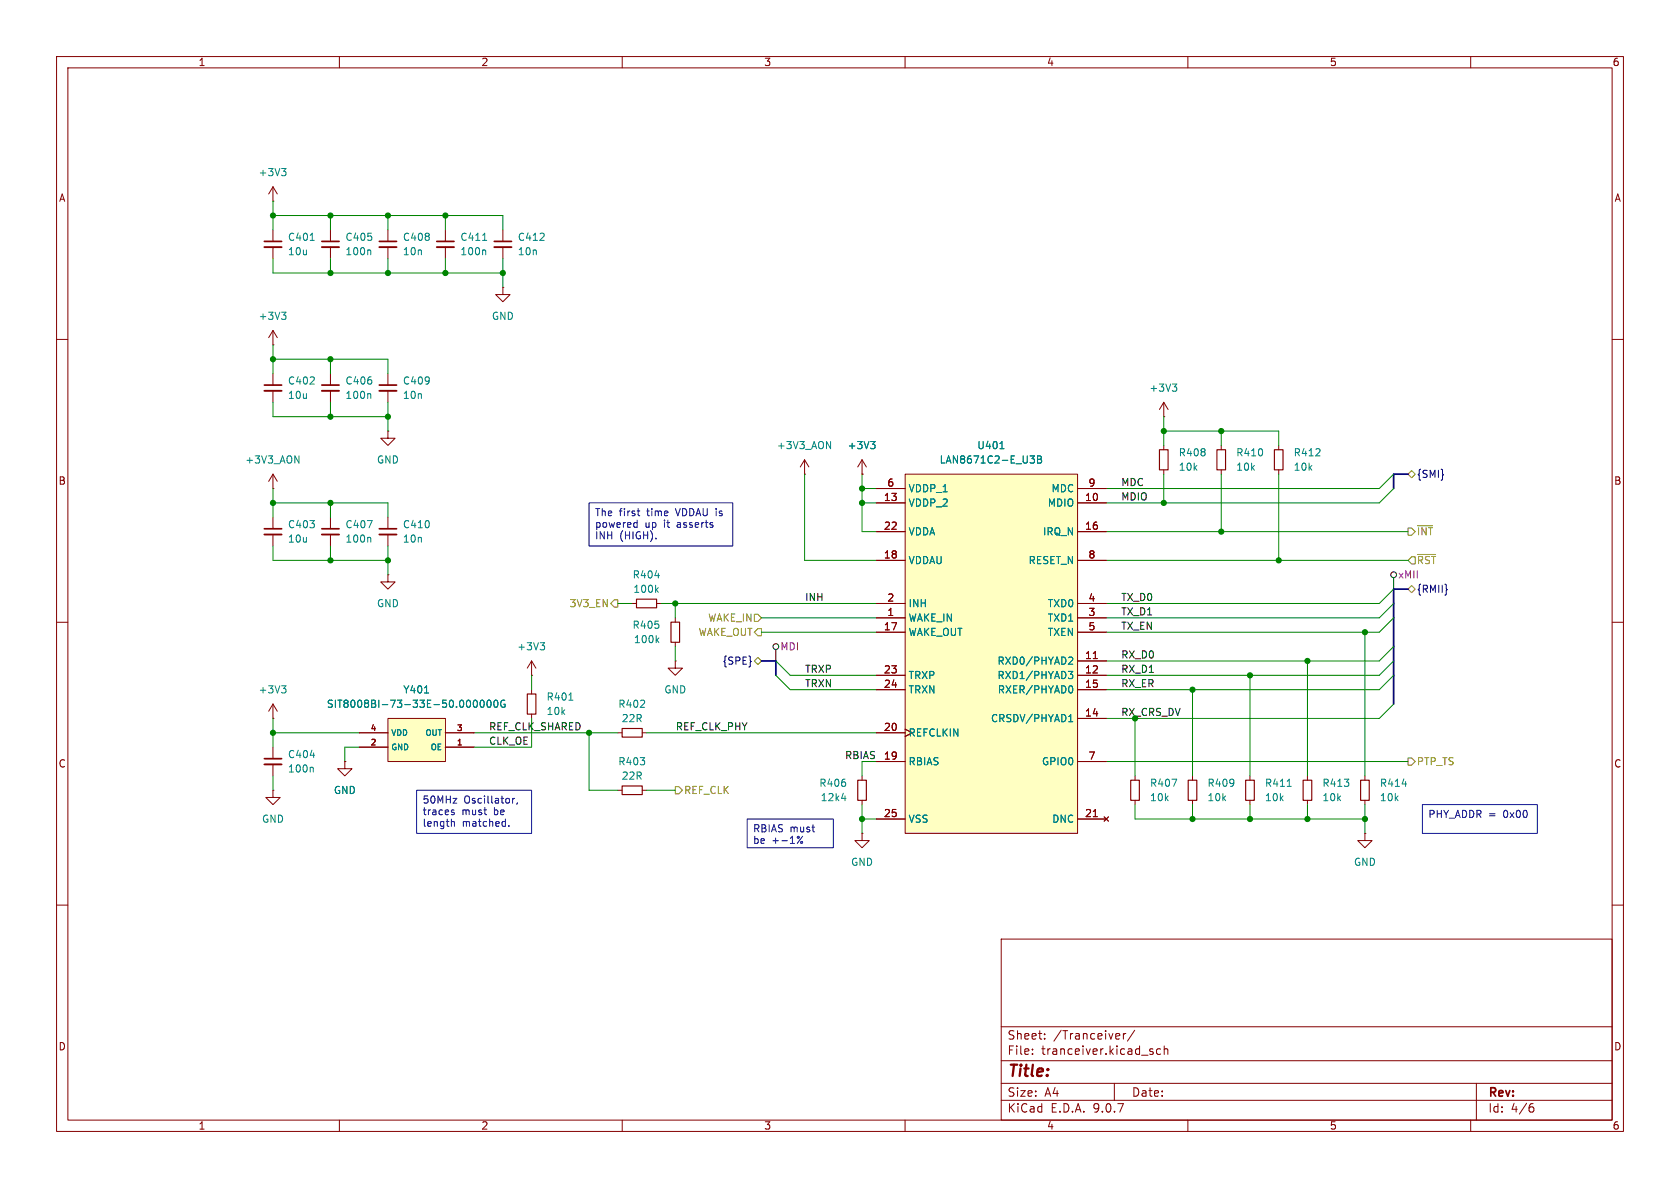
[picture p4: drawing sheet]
<svg xmlns="http://www.w3.org/2000/svg" width="297mm" height="210mm" viewBox="0 0 297 210" stroke-linecap="round" stroke-linejoin="round" font-family="sans-serif">
<path d="M0 0h297v210h-297z" fill="#fff" stroke="#fff" stroke-width=".18"/>
<g fill="none" stroke="#840000" stroke-width=".18">
<path d="M10 10h277v190h-277zM12 12h273v186h-273zM60 10v2M110 10v2M160 10v2M210 10v2M260 10v2M48.3 40.6v2.1M48.3 43.7v2M68.6 40.6v2.1M68.6 43.7v2M10 60h2"/>
<path d="M205.7 73.7h.1M205.7 71.1v2.6M205.7 78.7v.8M205.7 71.1l-.7 1.3M205.7 71.1l.8 1.3M285 60h2M205.7 83.1v.7M10 110h2M68.6 101.6v1.3h1.2l-1.2 1.2-1.3-1.2h1.3M68.6 101.6h.1M111.8 106.7h.7M116.1 106.7h.7"/>
<path d="M119.4 109.2v.8M119.4 113.5v.8M285 110h2M48.3 127h.1M48.3 139.7v1.3h1.2l-1.2 1.2-1.3-1.2h1.3M48.3 139.7h.1M48.3 124.5v2.5M48.3 132.1v2M48.3 135.1v2.1M48.3 124.5l-.8 1.2M48.3 124.5l.7 1.2M61 134.6v1.3h1.2l-1.2 1.3-1.3-1.3h1.3"/>
<path d="M61 134.6h.1M94 121.9v.8M94 126.2v.8M109.2 139.7h.8M109.2 129.5h.8M113.5 139.7h.8M113.5 129.5h.8M210.8 137.2v.7M210.8 141.5v.7M241.3 147.3v1.3h1.3l-1.3 1.3-1.3-1.3h1.3M241.3 147.3h.1M10 160h2"/>
<path d="M177 166h108v32h-108zM285 160h2M60 198v2M110 198v2M160 198v2M177 194.5h108M177 191.5h108M177 187.5h108M177 181.5h108M182.5 186.3v.1M182.5 185.5v.1M184.7 183.6v.1"/>
<path d="M184.7 182.8v.1M197 191.5v3M198.6 182.7v1M199 182.7l-.3 .1-.1 .2M200.6 182.1l-1.3 2M203.7 185.9l.2 .2-.2 .3M203.7 185.4l.1 .1M205.2 185.5l-.5-.1-.2 .3v.4l.1 .2h.6M205.8 185.5l.2-.1 .4 .1 .1 .9M205.8 184.9v1.5M210 198v2M260 198v2"/>
<path d="M261 191.5v6.5M270.6 195.7h.4l.2 .3-.1 .5-.5 .1M271 195.1l-.4 .1"/>
</g>
<path d="M46.7 42.7h3.1M67.1 42.7h3M46.7 134.1h3.1" fill="none" stroke="#840000" stroke-width=".3"/>
<path d="M46.7 43.7h3.1M67.1 43.7h3M46.7 135.1h3.1" fill="none" stroke="#840000" stroke-width=".33"/>
<g fill="none" stroke="#008484" stroke-width=".18">
<path d="M54.8 42.5h.8M207.3 67.9h.7l-.4 .5M207.8 68.4l.2 .2v.3l-.2 .3M115.8 101.8h.8M116 104.2l.4 .5M116.1 113.1l.4 .5M116.4 103.9l-.5 .5M116.5 112.8l-.5 .4M49.8 121.2h.8l-.5 .5M50.3 121.7l.3 .3v.3l-.3 .2M54.8 133.5h.8M55.2 135.6l.2 .2v.7"/>
<path d="M100.6 123.8h.7"/>
</g>
<path d="M205 79.5h1.5v3.6h-1.5zM112.5 105.9h3.6v1.5h-3.6zM118.6 110h1.5v3.5h-1.5zM93.2 122.7h1.5v3.5h-1.5zM110 138.9h3.5v1.6h-3.5zM110 128.8h3.5v1.5h-3.5zM210.1 137.9h1.5v3.6h-1.5z" fill="none" stroke="#840000" stroke-width=".2"/>
<path d="M68.6 127h10.1v7.6h-10.1z" fill="#ffffc2"/>
<g fill="none" stroke="#840000" stroke-width=".18">
<path d="M48.3 35.6h.1M48.3 33l-.8 1.3M48.3 33l.7 1.3M48.3 33v2.6M48.3 66v2.1M48.3 69.1v2M58.4 66v2.1M58.4 69.1v2M68.6 66v2.1M68.6 69.1v2M48.3 91.4v2.1M48.3 94.5v2"/>
<path d="M58.4 91.4v2.1M58.4 94.5v2M68.6 91.4v2.1M68.6 94.5v2M119.4 116.8v1.3h1.2l-1.2 1.3-1.3-1.3h1.3M119.4 116.8h.1M63.5 129.5h5.1M63.5 132.1h5.1M68.6 127h10.1v7.6h-10.1zM78.7 129.5h5.1M78.7 132.1h5.1M200.7 137.2v.7"/>
<path d="M221 137.2v.7M231.1 137.2v.7M241.3 137.2v.7M200.7 141.5v.7M221 141.5v.7M231.1 141.5v.7M241.3 141.5v.7"/>
</g>
<g fill="none" stroke="#008484" stroke-width=".18">
<path d="M49.8 29.8h.8l-.5 .5M50.3 30.3l.3 .2v.3l-.3 .3M65.4 69.6l.1 .2v.6M64.9 92h.9l-.6 1.3M65.4 95l.1 .2v.6M75.1 122.5h.7M83.1 124v.8M83.8 123.9l.2-.1a.68 .68 0 0 1 .4 .6 .68 .68 0 0 1-.4 .6l-.2-.1-.1-.3zM85.1 123.8h.1a.68 .68 0 0 1 .4 .6 .68 .68 0 0 1-.4 .6 .84 .84 0 0 1-.1-1.2zM86.2 123.9l.2-.1a.68 .68 0 0 1 .4 .6 .68 .68 0 0 1-.4 .6l-.2-.1-.1-.3zM87.4 123.9l.2-.1a.68 .68 0 0 1 .4 .6 .68 .68 0 0 1-.4 .6l-.2-.1-.1-.3zM89.2 123.8a.59 .59 0 0 0-.7 .6 .59 .59 0 0 0 .7 .6l.1-.5h-.2"/>
<path d="M207.2 137.7h.8l-.5 1.3M227.6 139h.7M247.9 138.6h.8"/>
</g>
<path d="M199.9 137.9h1.5v3.6h-1.5zM220.2 137.9h1.5v3.6h-1.5zM230.4 137.9h1.5v3.6h-1.5zM240.5 137.9h1.6v3.6h-1.6z" fill="none" stroke="#840000" stroke-width=".2"/>
<path d="M46.7 68.1h3.1M56.9 68.1h3M67.1 68.1h3M46.7 93.5h3.1M56.9 93.5h3M67.1 93.5h3" fill="none" stroke="#840000" stroke-width=".3"/>
<path d="M46.7 69.1h3.1M56.9 69.1h3M67.1 69.1h3M46.7 94.5h3.1M56.9 94.5h3M67.1 94.5h3" fill="none" stroke="#840000" stroke-width=".33"/>
<path d="M160 83.8h30.5v63.5h-30.5z" fill="#ffffc2"/>
<g fill="none" stroke="#840000" stroke-width=".18">
<path d="M48.3 58.4v2.6M48.3 58.4l-.8 1.3M48.3 58.4l.7 1.3M58.4 40.6v2.1M58.4 43.7v2M78.7 40.6v2.1M78.7 43.7v2M88.9 50.8v1.3h1.3l-1.3 1.2-1.3-1.2h1.3M88.9 50.8h.1M88.9 40.6v2.1M88.9 43.7v2M48.3 61h.1"/>
<path d="M68.6 76.2v1.3h1.2l-1.2 1.2-1.3-1.2h1.3M68.6 76.2h.1M215.9 78.7v.8M226.1 78.7v.8M48.3 86.4h.1M48.3 83.8l-.8 1.3M48.3 83.8l.7 1.3M48.3 83.8v2.6M142.2 83.8h.1M142.2 81.3l-.7 1.3M142.2 81.3l.8 1.3M142.2 81.3v2.5"/>
<path d="M152.4 83.8h.1M152.4 81.3l-.8 1.3M152.4 81.3l.8 1.3M152.4 81.3v2.5M154.9 86.4h5.1M154.9 88.9h5.1M154.9 94h5.1M154.9 99.1h5.1M160 83.8h30.5v63.5h-30.5zM190.5 86.4h5.1M190.5 88.9h5.1M190.5 94h5.1"/>
<path d="M190.5 99.1h5.1M215.9 83.1v.7M226.1 83.1v.7M94 119.4h.1M94 116.8l-.8 1.3M94 116.8l.7 1.3M94 116.8v2.6M154.9 106.7h5.1M154.9 109.2h5.1M154.9 111.8h5.1M154.9 119.4h5.1M190.5 106.7h5.1"/>
<path d="M190.5 109.2h5.1M190.5 111.8h5.1M190.5 116.8h5.1M190.5 119.4h5.1M193.3 116.4h.7M61 134.6h.1M63.5 129.5h5.1M63.5 132.1h5.1M78.7 129.5h5.1M78.7 132.1h5.1M152.4 137.2v.7M154.9 121.9h5.1"/>
<path d="M154.9 134.6h5.1M154.9 129.5h5.1M160 128.9l1.3 .6-1.3 .7M190.5 121.9h5.1M190.5 127h5.1M190.5 134.6h5.1M152.4 147.3v1.3h1.3l-1.3 1.3-1.3-1.3h1.3M152.4 147.3h.1M152.4 141.5v.7M154.9 144.8h5.1M190.5 144.8h5.1M193.3 144.4h.7"/>
<path d="M195.2 144.4l.8 .8M196 144.4l-.8 .8"/>
</g>
<g fill="none" stroke="#008484" stroke-width=".18">
<path d="M49.8 55.2h.8l-.5 .5M50.3 55.7l.3 .2v.3l-.3 .3M65.4 44.2l.1 .2v.6M85.3 42.5h.7M85.7 44.2l.2 .2v.6M146.1 78l.7 1.3v-1.3M153.9 78h.8l-.4 .5M154.5 78.5l.2 .3v.3l-.2 .2M176.8 79.3h.7M52.1 80.6l.8 1.3v-1.3M182.1 80.6h.8l-.4 .5 .3 .1 .1 .4-.3 .3h-.3M183.4 80.6h.4l.3 .2-.3 .4 .3 .1v.3l-.2 .3h-.5z"/>
<path d="M183.4 81.2h.4M95.5 113.6h.8l-.4 .5M96 114.1l.3 .2v.3l-.3 .3M188.9 118.7h.7l-.4 .5 .4 .1v.4l-.2 .3h-.4M189 116.2l.4-.1 .2 .4-.7 .9h.7M75.1 122.5h.7M83.1 124v.8M83.8 123.9l.2-.1a.68 .68 0 0 1 .4 .6 .68 .68 0 0 1-.4 .6l-.2-.1-.1-.3zM85.1 123.8h.1a.68 .68 0 0 1 .4 .6 .68 .68 0 0 1-.4 .6 .84 .84 0 0 1-.1-1.2zM86.2 123.9l.2-.1a.68 .68 0 0 1 .4 .6 .68 .68 0 0 1-.4 .6l-.2-.1-.1-.3zM87.4 123.9l.2-.1a.68 .68 0 0 1 .4 .6 .68 .68 0 0 1-.4 .6l-.2-.1-.1-.3zM89.2 123.8a.59 .59 0 0 0-.7 .6 .59 .59 0 0 0 .7 .6l.1-.5h-.2"/>
<path d="M188.9 127.6h.7M189 126.6l.3-.3v1.3M189.2 121.2a.68 .68 0 0 1 .5 .7 .68 .68 0 0 1-.5 .6M148.8 141.1h.8"/>
</g>
<path d="M56.9 42.7h3M77.2 42.7h3.1M87.4 42.7h3" fill="none" stroke="#840000" stroke-width=".3"/>
<path d="M56.9 43.7h3M77.2 43.7h3.1M87.4 43.7h3" fill="none" stroke="#840000" stroke-width=".33"/>
<path d="M215.1 79.5h1.6v3.6h-1.6zM225.3 79.5h1.5v3.6h-1.5zM151.6 137.9h1.6v3.6h-1.6z" fill="none" stroke="#840000" stroke-width=".2"/>
<g fill="none" stroke="#000" stroke-width=".18">
<path d="M137.2 114.8v2M246.4 102.1v2"/>
<circle cx="137.2" cy="114.3" r=".51"/>
<circle cx="246.4" cy="101.6" r=".51"/>
</g>
<path d="M248.9 83.8l.7-.6 .6 .6-.6 .7zM248.9 93.3h.7l.6 .7-.6 .6h-.7zM249.6 98.4h.6v1.3h-.6l-.7-.6zM250.6 98h3.2M250.6 92.9h2.7M108.6 106h.6v1.3h-.6l-.7-.6zM133.3 116.8l.7-.6 .6 .6-.6 .7zM133.3 108.6h.7l.6 .6-.6 .7h-.7zM134 111.1h.6v1.3h-.6l-.7-.6zM248.9 104.1l.7-.6 .6 .6-.6 .7zM119.4 139.1h.6l.6 .6-.6 .6h-.6zM248.9 134h.7l.6 .6-.6 .7h-.7z" fill="none" stroke="#848400" stroke-width=".18"/>
<path d="M255.7 104.2h.2l-.2 .1" fill="none" stroke="#000084" stroke-width=".18"/>
<path d="M248.9 83.8h-2.5v2.6M134.6 116.8h2.6v2.6M248.9 104.1h-2.5v20.4" fill="none" stroke="#000084" stroke-width=".3"/>
<g fill="none" stroke="#008400" stroke-width=".18">
<path d="M48.3 38.1h40.6v2.5M48.3 35.6v5M58.4 38.1v2.5M68.6 38.1v2.5M78.7 38.1v2.5M48.3 45.7v2.6h40.6M58.4 45.7v2.6M68.6 45.7v2.6M78.7 45.7v2.6M88.9 45.7v5.1M48.3 63.5h20.3v2.5M48.3 61v5"/>
<path d="M48.3 71.1v2.6h20.3M58.4 63.5v2.5M58.4 71.1v2.6M68.6 71.1v5.1M205.7 76.2h20.4v2.5M205.7 73.7v5M215.9 76.2v2.5M48.3 96.5v2.6h20.3M48.3 88.9h20.3v2.5M48.3 86.4v5M58.4 88.9v2.5M58.4 96.5v2.6"/>
<path d="M68.6 96.5v5.1M142.2 83.8v15.3h12.7M152.4 83.8v10.2h2.5M152.4 86.4h2.5M152.4 88.9h2.5M195.6 94h53.3M195.6 99.1h53.3M205.7 83.8v5.1M215.9 83.8v10.2M226.1 83.8v15.3M246.4 83.8l-2.6 2.6h-48.2M246.4 86.4l-2.6 2.5h-48.2"/>
<path d="M94 119.4v2.5M109.2 106.7h2.6M116.8 106.7h38.1M119.4 106.7v2.5M119.4 114.3v2.5M134.6 109.2h20.3M134.6 111.8h20.3M137.2 119.4l2.5 2.5h15.2M137.2 116.8l2.5 2.6h15.2M221 119.4v17.8M231.1 116.8v20.4M241.3 111.8v25.4"/>
<path d="M246.4 119.4l-2.6 2.5h-48.2M246.4 116.8l-2.6 2.6h-48.2M246.4 114.3l-2.6 2.5h-48.2M246.4 106.7l-2.6 2.5h-48.2M246.4 104.1l-2.6 2.6h-48.2M246.4 109.2l-2.6 2.6h-48.2M48.3 129.5h15.2M48.3 127v5.1M48.3 137.2v2.5M63.5 132.1h-2.5v2.5M83.8 129.5h25.4M94 127v5.1h-10.2"/>
<path d="M104.1 129.5v10.2h5.1M114.3 129.5h40.6M114.3 139.7h5.1M152.4 134.6v2.6M195.6 134.6h53.3M200.7 127v10.2M210.8 121.9v15.3M246.4 124.5l-2.6 2.5h-48.2M152.4 144.8h2.5M152.4 142.2v5.1M200.7 142.2v2.6h40.6M210.8 142.2v2.6"/>
<path d="M221 142.2v2.6M231.1 142.2v2.6M241.3 142.2v5.1"/>
</g>
<g fill="none" stroke="#0000c2" stroke-width=".18">
<path d="M104.1 88.9h25.4v7.6h-25.4zM112.3 92.4h.3M112.6 90.3h.5M112.6 91.9v1.3M112.6 93.2h-.3M112.9 91.1l.2 .1M73.7 139.7h20.3v7.6h-20.3zM79.9 145.3h.4v.8M80 143.6l.3 .1v.1l-.1 .2h-.3M80 143.2h.3M90 145.9v.2M90.6 141.1v.9"/>
<path d="M91 141.1l-.4 .3M91.5 141.9l-.2 .3M132.1 144.8h15.2v5.1h-15.2zM141.3 148l-.2 .2M141.9 147.8l-1 1.3M251.5 142.2h20.3v5.1h-20.3z"/>
<circle cx="141.7" cy="148.9" r=".18"/>
</g>
<g fill="#008400" stroke="#008400" stroke-width=".18">
<circle cx="221" cy="144.8" r=".46"/>
<circle cx="231.1" cy="144.8" r=".46"/>
<circle cx="241.3" cy="144.8" r=".46"/>
<circle cx="231.1" cy="116.8" r=".46"/>
<circle cx="221" cy="119.4" r=".46"/>
<circle cx="241.3" cy="111.8" r=".46"/>
<circle cx="152.4" cy="88.9" r=".46"/>
<circle cx="152.4" cy="86.4" r=".46"/>
<circle cx="152.4" cy="144.8" r=".46"/>
<circle cx="58.4" cy="48.3" r=".46"/>
<circle cx="68.6" cy="48.3" r=".46"/>
<circle cx="78.7" cy="48.3" r=".46"/>
<circle cx="78.7" cy="38.1" r=".46"/>
<circle cx="48.3" cy="38.1" r=".46"/>
<circle cx="58.4" cy="38.1" r=".46"/>
<circle cx="68.6" cy="38.1" r=".46"/>
<circle cx="88.9" cy="48.3" r=".46"/>
<circle cx="210.8" cy="121.9" r=".46"/>
<circle cx="205.7" cy="88.9" r=".46"/>
<circle cx="210.8" cy="144.8" r=".46"/>
<circle cx="215.9" cy="76.2" r=".46"/>
<circle cx="226.1" cy="99.1" r=".46"/>
<circle cx="215.9" cy="94" r=".46"/>
<circle cx="205.7" cy="76.2" r=".46"/>
<circle cx="58.4" cy="99.1" r=".46"/>
<circle cx="48.3" cy="129.5" r=".46"/>
<circle cx="104.1" cy="129.5" r=".46"/>
<circle cx="119.4" cy="106.7" r=".46"/>
<circle cx="68.6" cy="99.1" r=".46"/>
<circle cx="58.4" cy="63.5" r=".46"/>
<circle cx="48.3" cy="63.5" r=".46"/>
<circle cx="58.4" cy="88.9" r=".46"/>
<circle cx="68.6" cy="73.7" r=".46"/>
<circle cx="58.4" cy="73.7" r=".46"/>
<circle cx="48.3" cy="88.9" r=".46"/>
</g>
<text font-size="2.8" fill="#840000" x="178" y="190.9">Title:</text>
<g font-size="2.1" fill="#840000">
<text x="178" y="184">Sheet:</text>
<text x="186.2" y="184">/Tranceiver/</text>
<text x="178" y="186.7">File:</text>
<text x="184.1" y="186.7">tranceiver.kicad_sch</text>
<text x="178" y="196.9">KiCad</text>
<text x="178" y="194.1">Size:</text>
<text x="184.7" y="194.1">A4</text>
<text x="185.7" y="196.9">E.D.A.</text>
<text x="193.3" y="196.9">9.0.7</text>
<text x="200" y="194.1">Date:</text>
<text x="263" y="194.3">Rev:</text>
<text x="263" y="196.9">Id:</text>
<text x="267.1" y="196.9">4/6</text>
</g>
<g font-size="1.8" fill="#840000">
<text x="35" y="11.9">1</text>
<text x="85" y="11.9">2</text>
<text x="135" y="11.9">3</text>
<text x="185" y="11.9">4</text>
<text x="235" y="11.9">5</text>
<text x="285" y="11.9">6</text>
<text x="10.3" y="35.9">A</text>
<text x="285.3" y="35.9">A</text>
<text x="10.3" y="85.9">B</text>
<text x="156.2" y="88.6">13</text>
<text x="156.8" y="86.1">6</text>
<text x="191.7" y="88.6">10</text>
<text x="192.3" y="86.1">9</text>
<text x="285.3" y="85.9">B</text>
<text x="156.2" y="93.7">22</text>
<text x="191.7" y="93.7">16</text>
<text x="156.2" y="98.8">18</text>
<text x="192.3" y="98.8">8</text>
<text x="156.8" y="106.4">2</text>
<text x="192.3" y="106.4">4</text>
<text x="156.2" y="111.5">17</text>
<text x="156.8" y="109">1</text>
<text x="192.3" y="109">3</text>
<text x="192.3" y="111.5">5</text>
<text x="156.2" y="119.1">23</text>
<text x="191.7" y="116.6">11</text>
<text x="191.7" y="119.1">12</text>
<text x="156.2" y="121.7">24</text>
<text x="191.7" y="121.7">15</text>
<text x="156.2" y="129.3">20</text>
<text x="191.7" y="126.7">14</text>
<text x="10.3" y="135.9">C</text>
<text x="156.2" y="134.4">19</text>
<text x="192.3" y="134.4">7</text>
<text x="285.3" y="135.9">C</text>
<text x="156.2" y="144.5">25</text>
<text x="191.7" y="144.5">21</text>
<text x="10.3" y="185.9">D</text>
<text x="285.3" y="185.9">D</text>
<text x="35" y="199.9">1</text>
<text x="85" y="199.9">2</text>
<text x="135" y="199.9">3</text>
<text x="185" y="199.9">4</text>
<text x="235" y="199.9">5</text>
<text x="285" y="199.9">6</text>
</g>
<g font-size="1.8" fill="#008484">
<text x="45.6" y="31.3">+3V3</text>
<text x="50.8" y="42.8">C401</text>
<text x="50.8" y="45.3">10u</text>
<text x="61" y="42.8">C405</text>
<text x="61" y="45.3">100n</text>
<text x="71.1" y="42.8">C408</text>
<text x="71.1" y="45.3">10n</text>
<text x="81.3" y="42.8">C411</text>
<text x="81.3" y="45.3">100n</text>
<text x="91.4" y="42.8">C412</text>
<text x="91.4" y="45.3">10n</text>
<text x="45.6" y="56.7">+3V3</text>
<text x="86.9" y="56.7">GND</text>
<text x="50.8" y="68.2">C402</text>
<text x="50.8" y="70.7">10u</text>
<text x="61" y="68.2">C406</text>
<text x="61" y="70.7">100n</text>
<text x="71.1" y="68.2">C409</text>
<text x="71.1" y="70.7">10n</text>
<text x="203.1" y="69.4">+3V3</text>
<text x="43.3" y="82.1">+3V3_AON</text>
<text x="66.5" y="82.1">GND</text>
<text x="137.2" y="79.6">+3V3_AON</text>
<text x="149.8" y="79.6">+3V3</text>
<text x="166" y="82.1">LAN8671C2-E_U3B</text>
<text x="172.7" y="79.6">U401</text>
<text x="208.3" y="80.9">R408</text>
<text x="208.3" y="83.4">10k</text>
<text x="218.4" y="80.9">R410</text>
<text x="218.4" y="83.4">10k</text>
<text x="228.6" y="80.9">R412</text>
<text x="228.6" y="83.4">10k</text>
<text x="160.5" y="87.2">VDDP_1</text>
<text x="160.5" y="89.8">VDDP_2</text>
<text x="185.1" y="89.8">MDIO</text>
<text x="185.8" y="87.2">MDC</text>
<text x="50.8" y="93.6">C403</text>
<text x="61" y="93.6">C407</text>
<text x="71.1" y="93.6">C410</text>
<text x="160.5" y="94.8">VDDA</text>
<text x="184.3" y="94.8">IRQ_N</text>
<text x="50.8" y="96.1">10u</text>
<text x="61" y="96.1">100n</text>
<text x="71.1" y="96.1">10n</text>
<text x="160.5" y="99.9">VDDAU</text>
<text x="181.7" y="99.9">RESET_N</text>
<text x="66.5" y="107.5">GND</text>
<text x="111.7" y="102.5">R404</text>
<text x="111.9" y="105">100k</text>
<text x="160.5" y="107.5">INH</text>
<text x="185.1" y="107.5">TXD0</text>
<text x="111.7" y="111.4">R405</text>
<text x="112" y="113.9">100k</text>
<text x="160.5" y="110.1">WAKE_IN</text>
<text x="160.5" y="112.6">WAKE_OUT</text>
<text x="185.1" y="110.1">TXD1</text>
<text x="185.1" y="112.6">TXEN</text>
<text x="91.3" y="115.2">+3V3</text>
<text x="176.2" y="117.7">RXD0/PHYAD2</text>
<text x="45.6" y="122.8">+3V3</text>
<text x="57.7" y="125.3">SIT8008BI-73-33E-50.000000G</text>
<text x="71.2" y="122.8">Y401</text>
<text x="96.5" y="124.1">R401</text>
<text x="109.2" y="125.3">R402</text>
<text x="117.3" y="122.8">GND</text>
<text x="160.5" y="120.2">TRXP</text>
<text x="160.5" y="122.8">TRXN</text>
<text x="176.2" y="120.2">RXD1/PHYAD3</text>
<text x="176.3" y="122.8">RXER/PHYAD0</text>
<text x="96.5" y="126.6">10k</text>
<text x="109.8" y="127.9">22R</text>
<text x="160.5" y="130.4">REFCLKIN</text>
<text x="175.1" y="127.9">CRSDV/PHYAD1</text>
<text x="50.8" y="134.2">C404</text>
<text x="50.8" y="136.8">100n</text>
<text x="109.2" y="135.5">R403</text>
<text x="160.5" y="135.5">RBIAS</text>
<text x="184.1" y="135.5">GPIO0</text>
<text x="58.9" y="140.6">GND</text>
<text x="109.8" y="138">22R</text>
<text x="144.7" y="139.3">R406</text>
<text x="145" y="141.8">12k4</text>
<text x="203.2" y="139.3">R407</text>
<text x="203.2" y="141.8">10k</text>
<text x="213.4" y="139.3">R409</text>
<text x="213.4" y="141.8">10k</text>
<text x="223.5" y="139.3">R411</text>
<text x="223.5" y="141.8">10k</text>
<text x="233.7" y="139.3">R413</text>
<text x="233.7" y="141.8">10k</text>
<text x="243.8" y="139.3">R414</text>
<text x="243.8" y="141.8">10k</text>
<text x="46.2" y="145.6">GND</text>
<text x="160.5" y="145.6">VSS</text>
<text x="185.9" y="145.6">DNC</text>
<text x="150.4" y="153.3">GND</text>
<text x="239.3" y="153.3">GND</text>
</g>
<g font-size="1.8">
<text x="198.1" y="88.6">MDIO</text>
<text x="198.1" y="86">MDC</text>
<text x="142.2" y="106.3">INH</text>
<text x="198.1" y="106.3">TX_D0</text>
<text x="198.1" y="108.9">TX_D1</text>
<text x="198.1" y="111.4">TX_EN</text>
<text x="142.2" y="119">TRXP</text>
<text x="198.1" y="119">RX_D1</text>
<text x="198.1" y="116.5">RX_D0</text>
<text x="142.2" y="121.6">TRXN</text>
<text x="198.1" y="121.6">RX_ER</text>
<text x="86.4" y="129.2">REF_CLK_SHARED</text>
<text x="86.4" y="131.7">CLK_OE</text>
<text x="119.4" y="129.2">REF_CLK_PHY</text>
</g>
<g font-size="1.8" fill="#000084">
<text x="250.4" y="84.7">{SMI}</text>
<text x="250.4" y="105">{RMII}</text>
<text x="127.6" y="117.7">{SPE}</text>
</g>
<g font-size="1.8" fill="#0000c2">
<text x="105.1" y="91.6">The</text>
<text x="105.1" y="93.6">powered</text>
<text x="105.1" y="95.7">INH</text>
<text x="109.5" y="91.6">first</text>
<text x="109.5" y="95.7">(HIGH).</text>
<text x="114" y="93.6">up</text>
<text x="114.5" y="91.6">time</text>
<text x="117.5" y="93.6">it</text>
<text x="119.8" y="91.6">VDDAU is</text>
<text x="120" y="93.6">asserts</text>
<text x="74.6" y="142.4">50MHz</text>
<text x="82" y="142.4">Oscillator,</text>
<text x="74.6" y="144.4">traces</text>
<text x="74.6" y="146.5">length</text>
<text x="81.6" y="144.4">must</text>
<text x="81.7" y="146.5">matched.</text>
<text x="87.4" y="144.4">be</text>
<text x="133" y="147.5">RBIAS</text>
<text x="133" y="149.5">be</text>
<text x="136.4" y="149.5">+-1%</text>
<text x="139.6" y="147.5">must</text>
<text x="252.4" y="144.9">PHY_ADDR =</text>
<text x="265.9" y="144.9">0x00</text>
</g>
<g font-size="1.8" fill="#848400">
<text x="250.4" y="94.8">~{INT}</text>
<text x="250.4" y="99.9">~{RST}</text>
<text x="100.6" y="107.5">3V3_EN</text>
<text x="123.4" y="112.6">WAKE_OUT</text>
<text x="125.1" y="110.1">WAKE_IN</text>
<text x="250.4" y="135.5">PTP_TS</text>
<text x="120.8" y="140.6">REF_CLK</text>
</g>
<g font-size="1.8" fill="#840084">
<text x="247.1" y="102.5">xMII</text>
<text x="137.9" y="115.2">MDI</text>
</g>
<g font-size="1.8" fill="#008400">
<text x="198.1" y="126.7">RX_CRS_DV</text>
<text x="149.3" y="134.3">RBIAS</text>
</g>
<g font-size="1.4" fill="#840000">
<text x="65.4" y="129.3">4</text>
<text x="65.4" y="131.8">2</text>
<text x="80.7" y="129.3">3</text>
<text x="80.7" y="131.8">1</text>
</g>
<g font-size="1.4" fill="#008484">
<text x="69.1" y="130.3">VDD</text>
<text x="75.1" y="130.3">OUT</text>
<text x="69.1" y="132.8">GND</text>
<text x="76" y="132.8">OE</text>
</g>
</svg>
